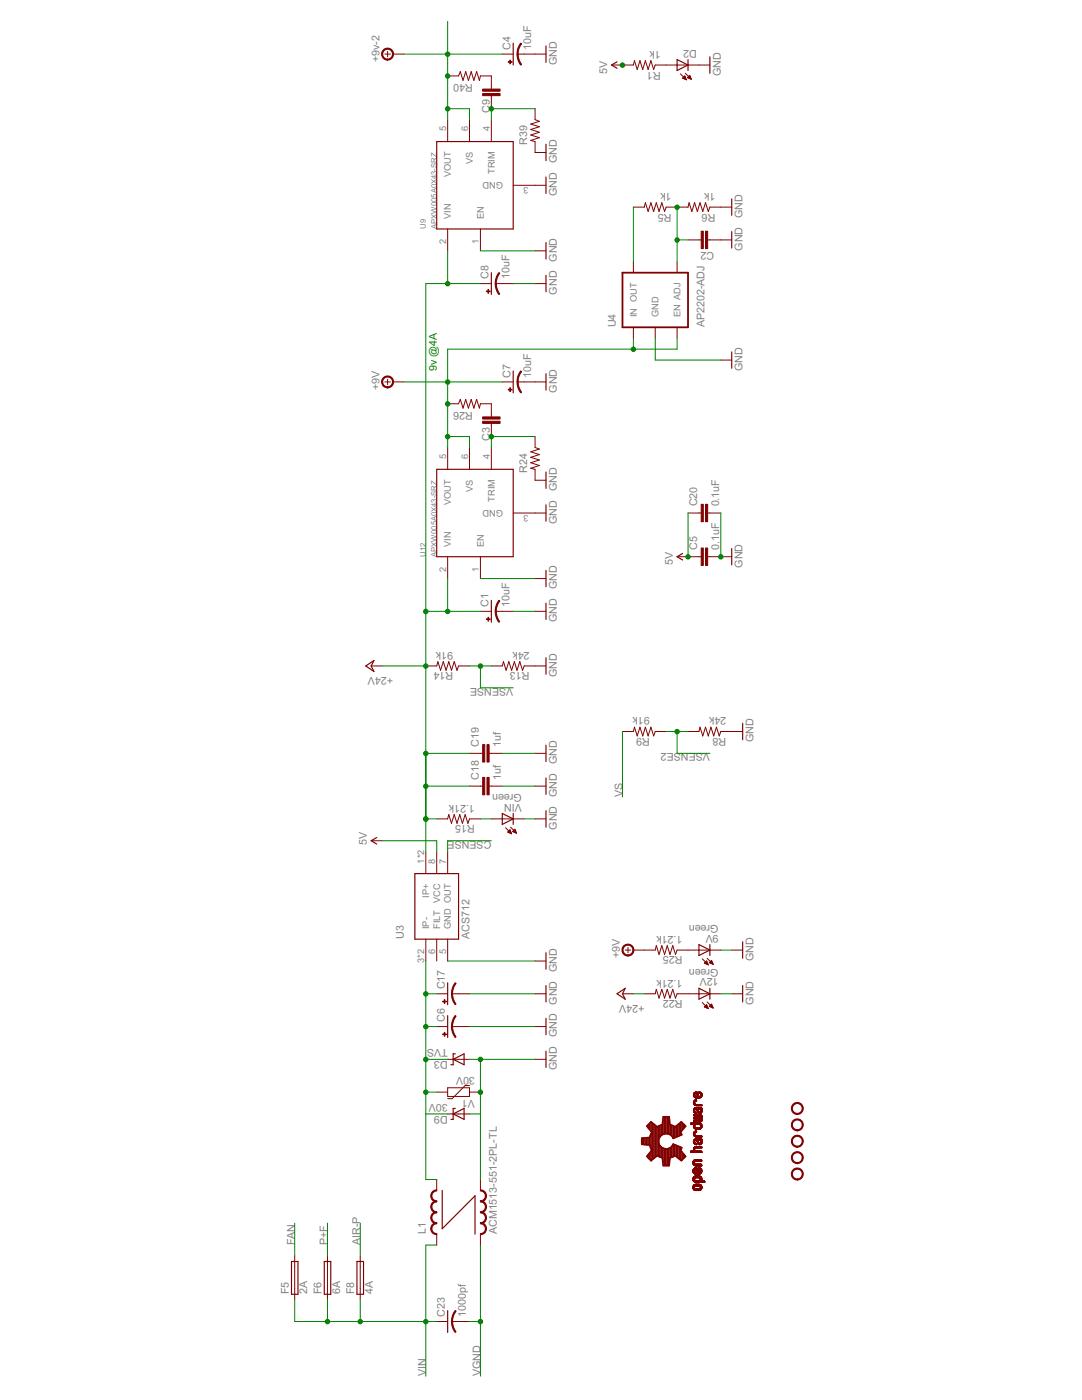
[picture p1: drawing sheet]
<svg xmlns="http://www.w3.org/2000/svg" width="216mm" height="279mm" viewBox="0 0 216 279" stroke-linecap="round" stroke-linejoin="round" font-family="sans-serif">
<g fill="none" stroke="#800000" stroke-width=".2">
<path d="M76.8 10.8h1.1M77.3 10.3v1M78.4 10.8h2.2M89.3 15.2h2.2l.3-.9 .6 1.7 .5-1.7 .6 1.7 .5-1.7 .6 1.7 .5-1.7 .6 1.7 .2-.8h2.1v2.6M98 19.1v2.6M100.2 10.8h2.2M103.3 10.8h5.6M122 13h4.4l.2-.9 .5 1.8 .6-1.8 .5 1.8 .6-1.8 .5 1.8 .6-1.8 .5 1.8 .3-.9h10.9M135.8 14.7l1.2 1.2M136.2 15.6l.8 .3M136.2 15.6l.4-.4 .4 .7M136.2 15.6h.1"/>
<path d="M136.3 15.5v.1M136.4 15.4v.3M136.5 15.3v.4M136.6 15.2v.6M136.7 15.3v.5M136.7 14.6l1.2 1.2M136.8 15.6v.3M136.9 15.8v.1M137.2 15.5l.7 .3M137.2 15.5l.4-.5 .3 .8M137.2 15.5h.1M137.3 15.4v.1"/>
<path d="M137.4 15.3v.3M137.5 15.2v.4M137.6 15.1v.6M137.7 15.2v.5M137.8 15.5v.2M137.9 15.7v.1M89.3 23.9v4.4M93.7 23.9v4.4M98 23.9v4.4M102.4 37h6.5M106.8 21.7v2.2l.8 .3-1.7 .6 1.7 .5-1.7 .5 1.7 .6-1.7 .5 1.7 .6-1.7 .5 .9 .3v2.1h2.1M89.3 45.7v4.4"/>
<path d="M95.9 45.7v4.4M95.9 56.6h2.1M98.9 56.6h3.5M106.8 56.6h2.1M106.8 50.1h2.1M126.4 52.2v2.2M126.4 41.3h2.2l.2-.9 .5 1.8 .6-1.8 .5 1.8 .6-1.8 .5 1.8 .6-1.8 .5 1.8 .3-.9h4.4l.2-.9 .5 1.8 .6-1.8 .5 1.8 .6-1.8 .5 1.8 .6-1.8 .5 1.8 .3-.9h4.4M135.1 52.2v2.2M137.3 47.9h2.6M141.2 47.9h4.8M76.8 76.2h1.1M77.3 75.7v1.1"/>
<path d="M78.4 76.2h2.2M100.2 76.2h2.2M103.3 76.2h5.6M126.4 65.3v2.2M130.7 65.3v2.2M135.1 65.3v2.2M143.8 71.9h2.2M89.3 89.3v4.4M89.3 80.6h2.2l.3-.9 .6 1.7 .5-1.7 .6 1.7 .5-1.7 .6 1.7 .5-1.7 .6 1.7 .2-.8h2.1v2.6M93.7 89.3v4.4M98 84.5v2.6M98 89.3v4.4"/>
<path d="M106.8 87.1v2.2l.8 .3-1.7 .6 1.7 .5-1.7 .6 1.7 .5-1.7 .6 1.7 .5-1.7 .6 .9 .2v2.1h2.1M89.3 111.1v4.4M95.9 111.1v4.4M102.4 102.4h6.5M106.8 115.5h2.1M135.1 111.1h4.8M137.3 102.4h2.6M141.2 111.1h4.8M141.2 102.4h2.6M74.1 132.9h2.1M85 132.9h2.1l.3-.9 .5 1.8 .6-1.8 .5 1.8 .6-1.8 .5 1.8 .5-1.8 .6 1.8 .3-.9h2.2M95.9 122h2.1"/>
<path d="M98 132.9h2.2l.3-.9 .5 1.8 .5-1.8 .6 1.8 .5-1.8 .6 1.8 .5-1.8 .6 1.8 .3-.9h4.3M98.9 122h3.5M106.8 122h2.1M93.7 156.9h2.6M93.7 150.3h2.6M97.6 156.9h2.6M97.6 150.3h2.6M106.8 156.9h2.1M106.8 150.3h2.1M124.2 146h2.2l.2-.9 .5 1.8 .6-1.8 .5 1.8 .6-1.8 .5 1.8 .6-1.8 .5 1.8 .3-.9h2.2M137.3 146h2.2l.2-.9 .5 1.8 .6-1.8 .5 1.8 .6-1.8 .5 1.8 .6-1.8 .5 1.8 .3-.9h4.4M74.1 167.8h2.1"/>
<path d="M85 170v4.3M87.1 163.4h2.2l.3-.8 .5 1.7 .5-1.7 .6 1.7 .5-1.7 .6 1.7 .5-1.7 .6 1.7 .3-.9h2.2M87.1 170v4.3M89.3 170v4.3M98 163.4h6.6M100.9 165.2l1.2 1.2M101.3 166v.1M101.5 165.9v.2M101.5 165.8v.4M101.6 165.7v.5M101.7 165.6l-.4 .5 .8 .3M101.7 165.6l.4 .8"/>
<path d="M101.7 165.6v.6M101.8 165.8v.5M101.9 165.1l1.2 1.2M101.9 166.1v.2M102 166.3v.1M102.3 165.9v.1M102.4 165.8v.2M102.5 165.7v.4M102.6 165.6v.5M102.7 165.5l-.4 .4 .8 .4M102.7 165.5l.4 .8M102.7 165.5v.6"/>
<path d="M102.8 165.7v.5M102.9 166v.2M103 166.2v.1M106.8 163.4h2.1M85 187.4v4.4M87.1 187.4v4.4M87.1 198.3h2.2M89.3 187.4v4.4M90.2 198.3h3.5M106.8 191.8h2.1M106.8 198.3h2.1M124.2 198.3h2.2"/>
<path d="M124.8 189.6h1M125.3 189.1v1M126.4 189.6h4.3l.3-.9 .5 1.8 .6-1.8 .5 1.8 .5-1.8 .6 1.8 .5-1.8 .6 1.8 .3-.9h8.7M128.6 198.3h2.1l.3-.9 .5 1.8 .6-1.8 .5 1.8 .5-1.8 .6 1.8 .5-1.8 .6 1.8 .3-.9h8.7M140.1 191.3l1.2 1.3M140.6 192.2l.7 .4M140.6 192.2h.1M140.7 192.1v.2M140.8 192v.3M140.9 191.9v.4M141 191.8v.6M141 191.8l-.4 .4"/>
<path d="M141 191.8l.3 .8M141.1 191.9v.5M141.1 191.2l1.2 1.2M141.1 200l1.2 1.2M141.2 192.2v.3M141.3 192.4v.1M141.6 192.1h.1M141.7 192v.2M141.8 191.9v.3M141.9 191.8v.5M142 191.7v.6M142 191.7l-.5 .4 .8 .3"/>
<path d="M142 191.7l.3 .7M142 191.9v.4M142.2 192.1v.3M142.3 192.3v.1M146 189.6h2.2M146 198.3h2.2M87.1 204.9h2.2M87.1 218h2.2M89.3 211.4h4.4M89.3 217.1h4.4v1.7h-4.4zM90.2 204.9h3.5M93.7 216.6h-.9l-2.6 2.7h-.9"/>
<path d="M93.7 218h2.2M106.8 211.4h2.1M106.8 204.9h2.1M138.4 218.3v.4M138.4 219.9v.4M138.5 218.2v.7M138.5 219.7v.7M138.5 218.1v.8M138.5 219.7v.8M138.5 219.6v.9M138.6 218v1M138.6 219.6v1"/>
<path d="M138.6 218.6v.4M138.6 218v.5M138.6 219.6v.4M138.7 218.7v.4M138.7 218v.4M138.7 219.6v.3M138.7 218.8v.3M138.7 218v.3M138.7 219.5v.4M138.8 218v.2M138.8 218.8v.3M138.8 219.5v.3"/>
<path d="M138.9 218l-.1 .2M138.9 219.5l-.1 .3M138.9 218v.2M138.9 218.8v.3M138.9 219.5v.3M138.9 217.9v.3M139 217.9v.5M139 218.8v.3M139 219.5v.3M139 217.9v.6M139 219.6v.1M139.1 218v.5"/>
<path d="M139.1 218.8v.3M139.1 218v.7M139.2 218.1v1M139.2 218.2v.9M139.3 218.3v.8M139.3 218.4v.7M139.4 218.5v.6M139.4 218.6v.5M139.4 217.9v.2M139.5 217.9v.3M139.5 218.8v.3M139.6 217.9v.3"/>
<path d="M139.6 218.8v.3M139.6 218v.2M139.7 218v.2M139.7 218.8v.3M139.7 218v.3M139.8 218v.3M139.8 218.7v.4M139.8 218v1M139.9 218.1v.9M139.9 218.1v.8M140 218.1v.8M140 218.2v.7"/>
<path d="M140.1 218.3v.5M140.1 218.4v.1M140.1 218.6h.1M140.1 200.1l1.2 1.2M140.6 200.9v.1M140.6 200.9l.7 .4M140.7 200.8v.2M140.8 200.7v.3M140.9 200.6v.5M141 200.5v.6M141 200.5l-.4 .4M141 200.5l.3 .8"/>
<path d="M141.1 200.7v.5M141.2 200.9v.3M141.3 201.1v.2M141.6 200.8v.1M141.7 200.7v.2M141.8 200.6v.3M141.9 200.5v.5M142 200.4v.6M142 200.4l-.5 .4 .8 .4M142 200.4l.3 .8M142 200.6v.5M142.2 200.8v.3"/>
<path d="M142.3 201v.1M87.1 235.4v2.2M89.3 222.3h4.4M95.9 235.4v2.2M137.8 224.2v.1M137.8 229.8v.1M137.8 229.7v.3M137.9 224.2v.2M137.9 229.7v.3M138 224.2v.2M138 229.7v.3M138.1 224.2v.2"/>
<path d="M138.1 229.7v.3M138.2 229.7v.3M138.2 224.2v.2M138.2 231.9v.2M138.2 233.6v.2M138.2 235.3v.1M138.2 236.9v.1M138.3 224.2v.2M138.3 229.7v.3M138.3 231.8v.5M138.3 233.4v.6M138.3 235v.6"/>
<path d="M138.3 236.7v.6M138.3 231.7v.7M138.3 233.3v.7M138.3 235v.7M138.3 236.6v.7M138.4 224.2v.2M138.4 229.7v.3M138.4 221.4v.4M138.4 222.5v.1M138.4 223.1v.1M138.4 223.7v.1M138.4 224.5v.5"/>
<path d="M138.4 226.1v.4M138.4 227.6v.5M138.4 229.2v.4M138.4 231.6v.9M138.4 233.3v.8M138.4 234.9v.9M138.4 236.6v.8M138.4 222.5l.1 .2M138.4 223.1l.1 .2M138.4 223.7l.1 .2M138.4 224.2l.1 .9M138.5 221.3v.7"/>
<path d="M138.5 226v.7M138.5 227.5v.7M138.5 229.1v.9M138.5 231.6v.9M138.5 233.2v1M138.5 234.8v1M138.5 236.5v1M138.5 222.5v.2M138.5 223.1v.2M138.5 223.7v.2M138.5 224.2v.9M138.5 231.5v1.1"/>
<path d="M138.5 225.9v.8M138.5 229v1M138.5 224.2v1M138.5 234.8v1.1M138.5 221.2v.9M138.5 227.4v.9M138.5 236.4v1.1M138.6 222.5v.2M138.6 223.1v.2M138.6 223.7v.2M138.6 221.2v.9M138.6 224.2v1"/>
<path d="M138.6 225.8v1M138.6 227.4v.9M138.6 228.9v1.1M138.6 231.5v1.1M138.6 233.1v1.2M138.6 234.8v1.1M138.6 236.4v1.2M138.6 220.1v.5M138.6 221.7v.4M138.6 224.8v.5M138.6 226.4v.4M138.6 227.9v.4"/>
<path d="M138.6 229.5v.5M138.6 232.2v.4M138.6 233.8v.5M138.6 235.5v.4M138.6 237.1v.5M138.6 221.1v.5M138.6 224.2v.5M138.6 225.8v.5M138.6 227.4v.4M138.6 228.9v.4M138.6 231.5v.4M138.6 233.1v.5"/>
<path d="M138.6 234.7v.5M138.6 236.4v.5M138.7 220.3v.3M138.7 221.8v.4M138.7 222.5v.2M138.7 223.1v.2M138.7 223.7v.2M138.7 224.9v.4M138.7 226.5v.3M138.7 228v.4M138.7 229.6v.4M138.7 232.2v.4"/>
<path d="M138.7 233.9v.4M138.7 235.5v.4M138.7 237.2v.4M138.7 221.1v.3M138.7 224.2v.4M138.7 225.8v.3M138.7 227.3v.4M138.7 228.9v.3M138.7 231.4v.4M138.7 233.1v.4M138.7 234.7v.4M138.7 236.4v.4"/>
<path d="M138.7 225v.3M138.7 226.5v.4M138.7 228.1v.3M138.7 232.3v.4M138.7 235.6v.3M138.7 236.4v.3M138.7 224.2v.3M138.7 225.7v.4M138.7 227.3v.3M138.8 220.4v.2M138.8 221.1v.3M138.8 221.9v.3"/>
<path d="M138.8 222.5v.2M138.8 223.1v.2M138.8 223.7v.2M138.8 224.2v.3M138.8 225v.3M138.8 226.6v.3M138.8 228.1v.3M138.8 228.9v.2M138.8 229.7v.3M138.8 232.3v.4M138.8 233.1v.3M138.8 234v.3"/>
<path d="M138.8 235.6v.3M138.8 236.3v.4M138.8 237.2v.4M138.8 225.7v.3M138.8 227.3v.3M138.8 231.4v.4M138.8 234.7v.4M138.8 222v.2M138.8 224.2v.2M138.8 227.3v.2M138.8 228.2v.2M138.8 233.1l.1 .3"/>
<path d="M138.8 234.7v.3M138.8 237.3v.3M138.8 221.1v.2M138.8 228.8v.3M138.9 220.4v.3M138.9 221.1v.2M138.9 222v.2M138.9 222.5v.2M138.9 223.1v.2M138.9 223.7v.2M138.9 224.2v.2M138.9 225.1v.2"/>
<path d="M138.9 226.6v.3M138.9 227.3v.2M138.9 228.2v.2M138.9 228.8v.3M138.9 229.7v.3M138.9 231.4v.4M138.9 232.3v.4M138.9 233.1v.5M138.9 234v.3M138.9 234.7v.3M138.9 235.6v.3M138.9 236.3v.4"/>
<path d="M138.9 237.3v.3M138.9 225.7v.3M138.9 228.2v.3M139 220.4v.3M139 221.1v.3M139 222v.2M139 222.5v.2M139 223.1v.2M139 223.7v.2M139 224.2v.2M139 225.1v.2M139 225.7v.3"/>
<path d="M139 226.6v.3M139 227.3v.3M139 228.2v.3M139 228.8v.3M139 229.7v.3M139 231.4v.4M139 232.3v.4M139 233.1v.7M139 234v.3M139 234.7v.3M139 235.6v.3M139 236.3v.4"/>
<path d="M139 237.3v.3M139 221.1v.4M139 222.1v.1M139 225.9h.1M139 227.3v.5M139 228.3v.2M139 233.1v.8M139.1 220.4v.3M139.1 221.1v.5M139.1 222.5v.2M139.1 223.1v.2M139.1 223.7v.2"/>
<path d="M139.1 224.2v.2M139.1 225.1v.2M139.1 226.6v.3M139.1 227.3v.5M139.1 228.8v.3M139.1 229.7v.3M139.1 231.4v.4M139.1 232.3v.4M139.1 233.1v1.2M139.1 234.7v.3M139.1 235.6v.3M139.1 236.3v.4"/>
<path d="M139.1 237.3v.3M139.1 221.1v.7M139.1 227.3v.7M139.1 233.2v1.1M139.2 220.4v.3M139.2 221.1v.8M139.2 222.5v.2M139.2 223.1v.2M139.2 223.7v.2M139.2 224.2v.2M139.2 225.1v.2M139.2 226.6v.3"/>
<path d="M139.2 227.3v.8M139.2 228.8v.3M139.2 229.7v.3M139.2 231.4v.4M139.2 232.3v.4M139.2 233.3v1M139.2 234.7v.3M139.2 235.6v.3M139.2 236.3v.4M139.2 237.3v.3M139.2 221.1v.9M139.2 227.3v.9"/>
<path d="M139.2 233.4v.9M139.3 220.4v.3M139.3 222.5v.2M139.3 223.1v.2M139.3 223.7v.2M139.3 224.2v.2M139.3 225.1v.2M139.3 226.6v.3M139.3 228.8v.3M139.3 229.7v.3M139.3 231.4v.4M139.3 232.3v.4"/>
<path d="M139.3 233.5v.8M139.3 234.7v.3M139.3 235.6v.3M139.3 236.3v.4M139.3 237.3v.3M139.3 221.1v1M139.3 227.3v1M139.3 233.1v.1M139.3 221.1v.2M139.3 221.5v.6M139.3 227.3v.2M139.3 227.7v.6"/>
<path d="M139.3 233.1v.2M139.3 233.7v.6M139.4 220.4v.3M139.4 221.1v.2M139.4 221.6v.5M139.4 222.5v.2M139.4 223.1v.2M139.4 223.7v.2M139.4 224.2v.2M139.4 225.1v.2M139.4 226.6v.3M139.4 227.3v.2"/>
<path d="M139.4 227.8v.6M139.4 228.8v.3M139.4 229.7v.3M139.4 231.4v.4M139.4 232.3v.4M139.4 233.1v.2M139.4 233.7v.6M139.4 234.7v.3M139.4 235.6v.3M139.4 236.3v.4M139.4 237.3v.3M139.4 221.7v.5"/>
<path d="M139.4 227.9v.5M139.4 233.1v.3M139.4 233.8v.5M139.5 220.4v.3M139.5 221.1v.2M139.5 221.9v.3M139.5 222.5v.2M139.5 223.1v.2M139.5 223.7v.2M139.5 224.2v.2M139.5 225.1v.2M139.5 226.6v.3"/>
<path d="M139.5 227.3v.2M139.5 228.1v.3M139.5 228.8v.3M139.5 229.7v.3M139.5 231.4v.4M139.5 232.3v.4M139.5 233.1v.3M139.5 234v.3M139.5 234.7v.3M139.5 235.6v.3M139.5 236.3v.4M139.5 237.3v.3"/>
<path d="M139.5 234.7v.4M139.5 237.2v.4M139.6 220.4v.3M139.6 221.1v.2M139.6 222v.2M139.6 222.5v.2M139.6 223.1v.2M139.6 223.7v.2M139.6 224.2v.2M139.6 226.6v.3M139.6 227.3v.2M139.6 228.2v.3"/>
<path d="M139.6 228.8v.3M139.6 229.7v.3M139.6 231.4v.4M139.6 232.3v.4M139.6 233.1v.3M139.6 234.7v.4M139.6 236.3v.4M139.6 225.1v.2M139.6 233.9v.4M139.6 235.6v.3M139.6 237.2v.4M139.6 233.1v.4"/>
<path d="M139.6 236.4v.4M139.6 235.5v.4M139.7 220.4v.3M139.7 221.1v.2M139.7 222v.2M139.7 222.5v.2M139.7 223.1v.2M139.7 224.2v.3M139.7 226.6v.3M139.7 227.3v.2M139.7 228.8v.3M139.7 229.7v.3"/>
<path d="M139.7 231.4v.4M139.7 232.3v.4M139.7 233.1v.5M139.7 234.7v.5M139.7 236.4v.5M139.7 223.6v.3M139.7 225v.3M139.7 228.2v.3M139.7 233.8v.5M139.7 235.5v.4M139.7 237.1v.5M139.7 223.1v.3"/>
<path d="M139.7 233.1v1.2M139.7 234.8v1.1M139.7 236.4v1.2M139.7 221.9v.3M139.7 228.1v.3M139.8 220.4v.3M139.8 221.1v.2M139.8 222.5v.3M139.8 223v.4M139.8 223.6v.3M139.8 224.2v.4M139.8 226.6v.3"/>
<path d="M139.8 227.3v.2M139.8 228.8v.3M139.8 229.7v.3M139.8 231.4v.4M139.8 232.3v.4M139.8 233.2v1M139.8 234.8v1.1M139.8 236.4v1.1M139.8 221.9v.3M139.8 224.9v.4M139.8 228.1v.3M139.8 222.5v1.4"/>
<path d="M139.8 224.2v1.1M139.8 236.5v1M139.8 221.5v.7M139.8 227.7v.7M139.9 220.4v.3M139.9 221.1v.2M139.9 222.5v1.4M139.9 224.3v.9M139.9 226.6v.3M139.9 227.3v.2M139.9 228.8v.3M139.9 229.7v.3"/>
<path d="M139.9 231.4v.4M139.9 232.3v.4M139.9 233.2v.9M139.9 234.8v1.1M139.9 236.5v.9M139.9 221.5v.7M139.9 227.7v.7M139.9 222.5v1.3M139.9 233.3v.8M139.9 234.9v1M139.9 221.4v.7M139.9 227.7v.6"/>
<path d="M140 220.4v.3M140 221.1v.2M140 222.5v1.3M140 224.3v.8M140 226.6v.3M140 227.3v.2M140 228.9v.2M140 229.8v.2M140 231.4v.4M140 232.4v.3M140 233.3v.8M140 234.9v1"/>
<path d="M140 236.6v.8M140 221.4v.7M140 227.7v.6M140 220.5v.2M140 222.6v1.2M140 224.4v.7M140 226.7v.2M140 227.7v.5M140 231.5v.3M140 232.5v.2M140 233.4v.6M140 235v.9"/>
<path d="M140 236.7v.6M140 221.4v.6M140.1 220.6v.1M140.1 221.2v.1M140.1 221.5v.4M140.1 222.7v.4M140.1 223.3v.4M140.1 224.5v.5M140.1 226.8v.1M140.1 227.4v.1M140.1 227.7v.5M140.1 229v.1"/>
<path d="M140.1 229.9v.1M140.1 232.6h.1M140.1 233.6v.2M140.1 235.2v.3M140.1 235.6v.3M140.1 236.8v.3M140.1 224.8h.1M140.1 223.5h.1M140.1 221.6v.1M140.1 222.8h.1M140.1 223.5v.1M140.1 224.7h.1"/>
<path d="M140.1 227.8v.1M140.1 228h.1M140.2 235.6v.3M140.3 235.6v.3M140.4 235.6v.3M140.5 235.6v.3M140.6 235.6v.3M140.6 235.7v.2M140.7 235.8v.1M58.8 250.7v8.7M65.3 250.7v8.7M71.9 250.7v8.7"/>
<path d="M87.1 246.3v2.2M95.9 246.3v2.2M87.1 263.7h2.2M90.2 263.7h3.5"/>
</g>
<g fill="none" stroke="#800000" stroke-width=".23">
<path d="M102.4 8.6v4.4M108.9 9.2v3.2M123.1 12.3l-1.1 .7 1.1 .6M135.1 11.9l2.2 1.1-2.2 1.1zM137.3 11.9v2.2M141.6 11.3v3.3M87.1 28.3h15.3v17.4h-15.3zM108.9 28.8v3.3M108.9 35.3v3.3M146 39.7v3.3M98 54.4v4.4M108.9 48.4v3.3"/>
<path d="M108.9 54.9v3.3M146 46.2v3.3M102.4 74v4.4M108.9 74.6v3.3M146 70.2v3.3M87.1 93.7h15.3v17.4h-15.3zM108.9 94.2v3.3M98 119.8v4.4M108.9 100.8v3.2M108.9 113.8v3.3M136.2 110.4l-1.1 .7 1.1 .7M146 109.5v3.2"/>
<path d="M73 132.9l1.6-1.1-.5 1.1 .5 1.1zM108.9 120.4v3.2M108.9 131.3v3.3M108.9 148.7v3.3M108.9 155.3v3.2M148.2 144.4v3.2M75.2 167.2l-1.1 .6 1.1 .6M82.8 174.3h8.7v13.1h-8.7zM100.2 162.3l2.2 1.1-2.2 1.1zM102.4 162.3v2.2M108.9 161.8v3.3M89.3 196.2v4.3"/>
<path d="M108.9 190.1v3.3M108.9 196.7v3.3M123.1 198.3l1.7-1.1-.6 1.1 .6 1.1zM139.5 188.5l2.1 1.1-2.1 1.1zM139.5 197.2l2.1 1.1-2.1 1.1zM141.6 188.5v2.2M141.6 197.2v2.2M148.2 188v3.2M148.2 196.7v3.3M89.3 202.7v4.4M90.4 211.4l2.2-1.1v2.2zM90.8 210.3h-.4v2.2h-.4"/>
<path d="M108.9 203.2v3.3M108.9 209.8v3.2M88.2 237.6v7.6l6.6-6.5v7.6M90.4 222.3l2.2-1.1v2.2zM90.8 221.2h-.4v2.2h-.4M58.2 251.8h1.3v6.5h-1.3zM64.7 251.8h1.3v6.5h-1.3zM71.2 251.8h1.3v6.5h-1.3zM89.3 261.6v4.3"/>
</g>
<g fill="#800000" stroke="#800000" stroke-width=".2">
<path d="M76.6 75.3a1.2 1.2 0 0 1 1.9 .5 1.2 1.2 0 0 1-1.2 1.6v-.2a.98 .98 0 0 1-.9-1.4 .98 .98 0 0 1 1.6-.2 .98 .98 0 0 1-.4 1.6h-.3v.2a1.21 1.21 0 0 1-1.1-.8 1.21 1.21 0 0 1 .4-1.3z" fill-rule="evenodd"/>
<path d="M90.8 261.5l.2 .2-.4 .7-.3 1.3h-.2l.2-1.1z" fill-rule="evenodd"/>
<path d="M90.1 263.7h.2l.1 .9 .6 1.2-.2 .1-.5-1z" fill-rule="evenodd"/>
<path d="M124.3 188.9a1.2 1.2 0 0 1 2.1 .1 1.2 1.2 0 0 1-1.1 1.8v-.2a.98 .98 0 0 1-.9-1.4 .98 .98 0 0 1 1.6-.2 .98 .98 0 0 1-.4 1.5l-.3 .1v.2a1.19 1.19 0 0 1-1.1-.6 1.19 1.19 0 0 1 .1-1.3z" fill-rule="evenodd"/>
<path d="M158.3 233.4a1.2 1.2 0 0 1 1.9 .5 1.2 1.2 0 0 1-1.1 1.6v-.2a.98 .98 0 0 1-.9-1.4 .98 .98 0 0 1 1.6-.2 .98 .98 0 0 1-.4 1.5l-.3 .1v.2a1.21 1.21 0 0 1-1.1-.8 1.21 1.21 0 0 1 .3-1.3z" fill-rule="evenodd"/>
<path d="M158.3 230.1a1.2 1.2 0 0 1 1.9 .5 1.2 1.2 0 0 1-1.1 1.6v-.2a.98 .98 0 0 1-.8-1.4 .98 .98 0 0 1 1.6-.2 .98 .98 0 0 1-.5 1.6h-.3v.2a1.21 1.21 0 0 1-1.1-.8 1.21 1.21 0 0 1 .3-1.3z" fill-rule="evenodd"/>
<path d="M158.3 226.8a1.2 1.2 0 0 1 1.9 .6 1.2 1.2 0 0 1-1.1 1.6v-.3a.99 .99 0 0 1-.9-1.3 .99 .99 0 0 1 1.6-.3 .99 .99 0 0 1-.4 1.6h-.3v.3a1.21 1.21 0 0 1-1.1-.8 1.21 1.21 0 0 1 .3-1.4z" fill-rule="evenodd"/>
<path d="M158.3 223.6a1.2 1.2 0 0 1 1.9 .5 1.2 1.2 0 0 1-1.1 1.6v-.2a.98 .98 0 0 1-.8-1.5 .98 .98 0 0 1 1.6-.1 .98 .98 0 0 1-.5 1.5l-.3 .1v.2a1.21 1.21 0 0 1-1.1-.8 1.21 1.21 0 0 1 .3-1.3z" fill-rule="evenodd"/>
<path d="M158.3 220.3a1.2 1.2 0 0 1 1.9 .5 1.2 1.2 0 0 1-1.1 1.6v-.2a.99 .99 0 0 1-.9-1.4 .99 .99 0 0 1 1.6-.2 .99 .99 0 0 1-.4 1.6h-.3v.2a1.21 1.21 0 0 1-1.1-.8 1.21 1.21 0 0 1 .3-1.3z" fill-rule="evenodd"/>
<path d="M90.8 202.7l.2 .1-.4 .8-.3 1.3h-.2l.2-1.2z" fill-rule="evenodd"/>
<path d="M90.1 204.9h.2l.1 .8 .6 1.2-.2 .2-.5-1.1z" fill-rule="evenodd"/>
<path d="M103.9 74l.2 .1-.6 1.2-.1 .9h-.2l.1-1.1z" fill-rule="evenodd"/>
<path d="M103.2 76.2h.2l.1 .9 .6 1.2-.2 .1-.5-1z" fill-rule="evenodd"/>
<path d="M90.8 196.1l.2 .2-.4 .7-.3 1.3h-.2l.2-1.1z" fill-rule="evenodd"/>
<path d="M90.1 198.3h.2l.1 .9 .6 1.2-.2 .1-.5-1z" fill-rule="evenodd"/>
<path d="M99.5 119.8l.2 .1-.4 .8-.3 1.3h-.2l.2-1.2z" fill-rule="evenodd"/>
<path d="M98.8 122h.2l.1 .9 .6 1.2-.2 .1-.5-1z" fill-rule="evenodd"/>
<path d="M86 245.2h.2l.1 .5 .4 .4 .4 .1v.2a1.16 1.16 0 0 1-1.1-1.2z" fill-rule="evenodd"/>
<path d="M86.3 244.3l.8-.3v.2l-.4 .1-.4 .4-.1 .5h-.2z" fill-rule="evenodd"/>
<path d="M86 243h.2l.1 .5 .4 .4 .4 .1v.2a1.16 1.16 0 0 1-1.1-1.2z" fill-rule="evenodd"/>
<path d="M86.3 242.2l.8-.4v.2l-.4 .2-.4 .3-.1 .5h-.2z" fill-rule="evenodd"/>
<path d="M86 240.8h.2l.1 .5 .4 .4 .4 .1v.2a1.16 1.16 0 0 1-1.1-1.2z" fill-rule="evenodd"/>
<path d="M86.3 240l.8-.4v.3l-.4 .1-.4 .3-.1 .5h-.2z" fill-rule="evenodd"/>
<path d="M86 238.7h.2l.1 .5 .4 .3 .4 .1v.3a1.16 1.16 0 0 1-1.1-1.2z" fill-rule="evenodd"/>
<path d="M86.3 237.8l.8-.3v.2l-.4 .1-.4 .4-.1 .5h-.2z" fill-rule="evenodd"/>
<path d="M95.9 237.5a1.16 1.16 0 0 1 1.2 1.2h-.2l-.3-.7-.7-.3z" fill-rule="evenodd"/>
<path d="M95.9 239.6l.7-.2 .3-.7h.2a1.16 1.16 0 0 1-1.2 1.2z" fill-rule="evenodd"/>
<path d="M95.9 239.6a1.16 1.16 0 0 1 1.2 1.2h-.2l-.3-.6-.7-.3z" fill-rule="evenodd"/>
<path d="M95.9 241.8l.7-.3 .3-.7h.2a1.16 1.16 0 0 1-1.2 1.2z" fill-rule="evenodd"/>
<path d="M95.9 241.8a1.16 1.16 0 0 1 1.2 1.2h-.2l-.3-.7-.7-.3z" fill-rule="evenodd"/>
<path d="M95.9 244l.7-.3 .3-.7h.2a1.16 1.16 0 0 1-1.2 1.2z" fill-rule="evenodd"/>
<path d="M95.9 244a1.16 1.16 0 0 1 1.2 1.2h-.2l-.3-.7-.7-.3z" fill-rule="evenodd"/>
<path d="M95.9 246.2l.7-.3 .3-.7h.2a1.16 1.16 0 0 1-1.2 1.2z" fill-rule="evenodd"/>
<path d="M103.9 8.6l.2 .1-.5 .8-.2 1.3h-.2l.1-1.2z" fill-rule="evenodd"/>
<path d="M103.2 10.8h.2l.1 .9 .6 1.1-.2 .2-.5-1z" fill-rule="evenodd"/>
<path d="M99.5 54.4l.2 .1-.4 .8-.3 1.3h-.2l.2-1.2z" fill-rule="evenodd"/>
<path d="M98.8 56.6h.2l.1 .9 .6 1.2-.2 .1-.5-1.1z" fill-rule="evenodd"/>
<path d="M76.6 9.9a1.2 1.2 0 0 1 1.9 .5 1.2 1.2 0 0 1-1.2 1.6v-.2a.99 .99 0 0 1-.9-1.4 .99 .99 0 0 1 1.6-.3 .99 .99 0 0 1-.4 1.6l-.3 .1v.2a1.21 1.21 0 0 1-1.1-.8 1.21 1.21 0 0 1 .4-1.3z" fill-rule="evenodd"/>
</g>
<g fill="none" stroke="#800000" stroke-width=".34">
<path d="M128.1 227.2v1.2M128.4 227.1v1.3M128.7 227.1v1.3M129 227.1v1.4M129.3 224.5v.5M129.3 227v1.5M129.3 230.5v.5M129.6 224.2v1.2M129.6 227v1.5M129.6 230.1v1.2M129.9 223.9l1.2 1 1.1-.4 .1-1.6h1.2l.2 1.6 .3 .1M129.9 223.9l-.8 .8 1 1.3-.2 .3"/>
<path d="M129.9 226.3l-.3 .7-1.5 .2v1.2l1.5 .1 .5 1.1-1 1.2 .8 .8M129.9 223.9v1.9M129.9 226.3v3M129.9 229.7v1.9M130.2 224.1v7.3M130.5 224.4v6.8M130.8 224.6v6.3M131.1 224.9v5.8M131.4 224.8v6M131.4 227.9l.2 .7 .4 .4M131.7 224.6v2.3M131.7 228.6v2.3"/>
<path d="M132 229l.7 .3 .7-.1M132 224.5v2.1M132 229v2M132.3 223.5v2.9M132.3 229.1v2.9M132.6 222.9v3.4M132.6 229.2v3.4M132.9 222.9v3.3M132.9 229.3v3.3M133.2 222.9v3.4M133.2 229.3v3.3M133.4 229.2l.7-.4 .2-.5 1.7 .7-.2 .6"/>
<path d="M133.5 226.3a1.53 1.53 0 0 0-2.1 1.3M133.5 226.3l.4 .3 .4 .6M133.5 222.9v3.4M133.5 229.2v3.4M133.8 224.5v2M133.8 229.1v1.9M134 224.6v2.1M134 228.8v2.1M134 224.6l.7 .3 1.3-1 .8 .8-1 1.3M134 230.9l-.3 .2-.2 1.5h-1.2l-.1-1.5-1.1-.5-1.2 1M134.3 224.7v2.5M134.3 228.4v2.4"/>
<path d="M134.6 224.9v2.2M134.6 228.5v2.2M134.9 224.7v2.2M134.9 228.6v2.2M135.2 224.5v2.3M135.2 228.7v2.3M135.5 224.3v2.4M135.5 228.8v2.5M135.8 226l.2 .5-1.7 .7M135.8 229.6l1 1.2-.8 .8-1.3-1-.7 .3M135.8 224v2M135.8 226v.6"/>
<path d="M135.8 229v.5M135.8 229.6v1.9M136.1 224v1.6M136.1 229.9v1.6M136.4 224.3v.9M136.4 230.3v.9M136.7 224.6v.3M136.7 230.7v.2"/>
</g>
<g fill="#800000" stroke="#800000" stroke-width=".2">
<path d="M88.6 206h.2v.8h-.2z"/>
<path d="M88.3 206.4h.8v.1h-.8z"/>
<path d="M101.7 77.4h.2v.7h-.2z"/>
<path d="M101.4 77.7h.8v.1h-.8z"/>
<path d="M88.6 199.5h.2v.8h-.2z"/>
<path d="M88.3 199.8h.8v.1h-.8z"/>
<path d="M97.2 155.2h.4v3.4h-.4z"/>
<path d="M96.3 155.2h.4v3.4h-.4z"/>
<path d="M97.2 148.6h.4v3.5h-.4z"/>
<path d="M96.3 148.6h.4v3.5h-.4z"/>
<path d="M140.8 109.4h.4v3.4h-.4z"/>
<path d="M139.9 109.4h.4v3.4h-.4z"/>
<path d="M140.8 100.6h.4v3.5h-.4z"/>
<path d="M139.9 100.6h.4v3.5h-.4z"/>
<path d="M97.4 123.2h.1v.8h-.1z"/>
<path d="M97 123.5h.8v.1h-.8z"/>
<path d="M96.3 84.1h3.5v.4h-3.5z"/>
<path d="M96.3 83.2h3.5v.4h-3.5z"/>
<path d="M140.8 46.1h.4v3.5h-.4z"/>
<path d="M139.9 46.1h.4v3.5h-.4z"/>
<path d="M101.7 12h.2v.7h-.2z"/>
<path d="M101.4 12.3h.8v.1h-.8z"/>
<path d="M97.4 57.8h.1v.7h-.1z"/>
<path d="M97 58.1h.8v.1h-.8z"/>
<path d="M96.3 18.7h3.5v.4h-3.5z"/>
<path d="M96.3 17.8h3.5v.4h-3.5z"/>
</g>
<path d="M124.2 54.4h13.1v10.9h-13.1z" fill="none" stroke="#800000" stroke-width=".36"/>
<g fill="none" stroke="#008000" stroke-width=".2">
<path d="M80.6 10.8h19.6M89.3 4.3v19.6M89.3 21.7h4.4v2.2M106.8 21.7h-8.8v2.2M89.3 50.1v6.5M95.9 56.6h-10.9v113.4M95.9 50.1h10.9M102.4 56.6h4.4M126.4 41.3v10.9M135.1 41.3v10.9M135.1 47.9h2.2M80.6 76.2h19.6"/>
<path d="M126.4 67.5v2.2M130.7 67.5v4.4h13.1M135.1 67.5v2.2h-45.8v19.6M89.3 87.1h4.4v2.2M106.8 87.1h-8.8v2.2M89.3 115.5v6.5M95.9 115.5h10.9M137.3 102.4v8.7M143.8 102.4v8.7M76.2 132.9h8.8M85 122h10.9M93.7 132.9h4.3"/>
<path d="M95.9 132.9v4.4h6.5M102.4 122h4.4M85 156.9h8.7M85 150.3h8.7M100.2 156.9h6.6M100.2 150.3h6.6M124.2 146v13.1M132.9 146h4.4M135.1 146v4.3h6.5M76.2 167.8h10.9v2.2M85 163.4h2.1M95.9 163.4h2.1"/>
<path d="M98 167.8h-8.7v2.2M104.6 163.4h2.2M85 198.3h2.1M85 191.8v43.6h2.1M89.3 191.8h17.5M93.7 198.3h13.1M126.4 198.3h2.2M143.8 189.6h2.2M143.8 198.3h2.2M85 204.9h2.1M85 211.4h4.3M85 218h2.1"/>
<path d="M93.7 204.9h13.1M93.7 211.4h13.1M95.9 211.4v24M85 222.3h4.3M93.7 222.3h2.2M58.8 259.4v4.3h28.3M58.8 244.1v6.6M65.3 244.1v6.6M65.3 259.4v4.3M71.9 244.1v6.6M71.9 259.4v4.3M87.1 248.5h-2.1v26.1"/>
<path d="M95.9 248.5v26.1M93.7 263.7h2.2"/>
</g>
<g fill="#008000" stroke="#008000" stroke-width=".2">
<circle cx="95.9" cy="132.9" r=".44"/>
<circle cx="95.9" cy="211.4" r=".44"/>
<circle cx="95.9" cy="218" r=".44"/>
<circle cx="143.8" cy="111.1" r=".44"/>
<circle cx="89.3" cy="76.2" r=".44"/>
<circle cx="89.3" cy="87.1" r=".44"/>
<circle cx="89.3" cy="80.6" r=".44"/>
<circle cx="126.4" cy="69.7" r=".44"/>
<circle cx="137.3" cy="111.1" r=".44"/>
<circle cx="124.2" cy="13" r=".44"/>
<circle cx="85" cy="263.8" r=".44"/>
<circle cx="71.9" cy="263.8" r=".44"/>
<circle cx="65.3" cy="263.8" r=".44"/>
<circle cx="135.1" cy="146" r=".44"/>
<circle cx="85" cy="218" r=".44"/>
<circle cx="85" cy="211.4" r=".44"/>
<circle cx="85" cy="204.9" r=".44"/>
<circle cx="85" cy="198.4" r=".44"/>
<circle cx="98" cy="87.1" r=".44"/>
<circle cx="135.1" cy="41.4" r=".44"/>
<circle cx="135.1" cy="47.9" r=".44"/>
<circle cx="85" cy="163.4" r=".44"/>
<circle cx="85" cy="156.9" r=".44"/>
<circle cx="85" cy="150.4" r=".44"/>
<circle cx="85" cy="132.9" r=".44"/>
<circle cx="85" cy="122" r=".44"/>
<circle cx="89.3" cy="122" r=".44"/>
<circle cx="89.3" cy="56.6" r=".44"/>
<circle cx="95.9" cy="263.8" r=".44"/>
<circle cx="98" cy="21.7" r=".44"/>
<circle cx="89.3" cy="10.8" r=".44"/>
<circle cx="89.3" cy="21.7" r=".44"/>
<circle cx="89.3" cy="15.2" r=".44"/>
</g>
<g font-size="2.4" fill="#808080">
<text x="101.9" y="9.9" transform="rotate(-90 101.9 9.9)">C4</text>
<text x="106" y="9.9" transform="rotate(-90 106 9.9)">10uF</text>
<text x="131.8" y="10.1" transform="rotate(-180 131.8 10.1)">1k</text>
<text x="139" y="9.9" transform="rotate(-180 139 9.9)">D2</text>
<text x="75.7" y="12.4" transform="rotate(-90 75.7 12.4)">+9v-2</text>
<text x="94.3" y="16.7" transform="rotate(-180 94.3 16.7)">R40</text>
<text x="111.1" y="13" transform="rotate(-90 111.1 13)">GND</text>
<text x="121.2" y="14.7" transform="rotate(-90 121.2 14.7)">5V</text>
<text x="131.8" y="14.3" transform="rotate(-180 131.8 14.3)">R1</text>
<text x="143.8" y="15.2" transform="rotate(-90 143.8 15.2)">GND</text>
<text x="97.7" y="22.6" transform="rotate(-90 97.7 22.6)">C9</text>
<text x="105.2" y="28.9" transform="rotate(-90 105.2 28.9)">R39</text>
<text x="111.1" y="32.6" transform="rotate(-90 111.1 32.6)">GND</text>
<text x="111.1" y="39.1" transform="rotate(-90 111.1 39.1)">GND</text>
<text x="134" y="38.5" transform="rotate(-180 134 38.5)">1k</text>
<text x="142.7" y="38.5" transform="rotate(-180 142.7 38.5)">1k</text>
<text x="134" y="42.6" transform="rotate(-180 134 42.6)">R5</text>
<text x="142.7" y="42.6" transform="rotate(-180 142.7 42.6)">R6</text>
<text x="148.2" y="43.5" transform="rotate(-90 148.2 43.5)">GND</text>
<text x="111.1" y="52.2" transform="rotate(-90 111.1 52.2)">GND</text>
<text x="142.5" y="50.4" transform="rotate(-180 142.5 50.4)">C2</text>
<text x="148.2" y="50.1" transform="rotate(-90 148.2 50.1)">GND</text>
<text x="97.5" y="55.7" transform="rotate(-90 97.5 55.7)">C8</text>
<text x="101.6" y="55.7" transform="rotate(-90 101.6 55.7)">10uF</text>
<text x="111.1" y="58.8" transform="rotate(-90 111.1 58.8)">GND</text>
<text x="122.9" y="65.3" transform="rotate(-90 122.9 65.3)">U4</text>
<text x="140.6" y="65.3" transform="rotate(-90 140.6 65.3)">AP2202-ADJ</text>
<text x="75.7" y="77.9" transform="rotate(-90 75.7 77.9)">+9V</text>
<text x="101.9" y="75.3" transform="rotate(-90 101.9 75.3)">C7</text>
<text x="106" y="75.3" transform="rotate(-90 106 75.3)">10uF</text>
<text x="148.2" y="74" transform="rotate(-90 148.2 74)">GND</text>
<text x="94.3" y="82.1" transform="rotate(-180 94.3 82.1)">R26</text>
<text x="111.1" y="78.4" transform="rotate(-90 111.1 78.4)">GND</text>
<text x="97.7" y="88" transform="rotate(-90 97.7 88)">C3</text>
<text x="105.2" y="94.3" transform="rotate(-90 105.2 94.3)">R24</text>
<text x="111.1" y="98" transform="rotate(-90 111.1 98)">GND</text>
<text x="139.1" y="101.1" transform="rotate(-90 139.1 101.1)">C20</text>
<text x="143.5" y="101.1" transform="rotate(-90 143.5 101.1)">0.1uF</text>
<text x="111.1" y="104.6" transform="rotate(-90 111.1 104.6)">GND</text>
<text x="134.2" y="112.8" transform="rotate(-90 134.2 112.8)">5V</text>
<text x="139.1" y="109.8" transform="rotate(-90 139.1 109.8)">C5</text>
<text x="143.5" y="109.8" transform="rotate(-90 143.5 109.8)">0.1uF</text>
<text x="148.2" y="113.3" transform="rotate(-90 148.2 113.3)">GND</text>
<text x="111.1" y="117.6" transform="rotate(-90 111.1 117.6)">GND</text>
<text x="97.5" y="121.1" transform="rotate(-90 97.5 121.1)">C1</text>
<text x="101.6" y="121.1" transform="rotate(-90 101.6 121.1)">10uF</text>
<text x="111.1" y="124.2" transform="rotate(-90 111.1 124.2)">GND</text>
<text x="90.4" y="130.1" transform="rotate(-180 90.4 130.1)">91k</text>
<text x="105.7" y="130.1" transform="rotate(-180 105.7 130.1)">24k</text>
<text x="78.4" y="135.1" transform="rotate(-180 78.4 135.1)">+24V</text>
<text x="90.4" y="134.2" transform="rotate(-180 90.4 134.2)">R14</text>
<text x="102.4" y="137.3" transform="rotate(-180 102.4 137.3)">VSENSE</text>
<text x="105.7" y="134.2" transform="rotate(-180 105.7 134.2)">R13</text>
<text x="111.1" y="135.1" transform="rotate(-90 111.1 135.1)">GND</text>
<text x="129.7" y="143.2" transform="rotate(-180 129.7 143.2)">91k</text>
<text x="144.9" y="143.2" transform="rotate(-180 144.9 143.2)">24k</text>
<text x="95.5" y="149" transform="rotate(-90 95.5 149)">C19</text>
<text x="99.9" y="149" transform="rotate(-90 99.9 149)">1uf</text>
<text x="129.7" y="147.3" transform="rotate(-180 129.7 147.3)">R9</text>
<text x="144.9" y="147.3" transform="rotate(-180 144.9 147.3)">R8</text>
<text x="150.4" y="148.2" transform="rotate(-90 150.4 148.2)">GND</text>
<text x="95.5" y="155.6" transform="rotate(-90 95.5 155.6)">C18</text>
<text x="99.9" y="155.6" transform="rotate(-90 99.9 155.6)">1uf</text>
<text x="111.1" y="152.5" transform="rotate(-90 111.1 152.5)">GND</text>
<text x="141.6" y="150.4" transform="rotate(-180 141.6 150.4)">VSENSE2</text>
<text x="94.8" y="160.6" transform="rotate(-180 94.8 160.6)">1.21k</text>
<text x="104.2" y="158.5" transform="rotate(-180 104.2 158.5)">Green</text>
<text x="104.2" y="160.4" transform="rotate(-180 104.2 160.4)">VIN</text>
<text x="111.1" y="159.1" transform="rotate(-90 111.1 159.1)">GND</text>
<text x="124.2" y="159.1" transform="rotate(-90 124.2 159.1)">VS</text>
<text x="94.8" y="164.7" transform="rotate(-180 94.8 164.7)">R15</text>
<text x="98" y="167.8" transform="rotate(-180 98 167.8)">CSENSE</text>
<text x="111.1" y="165.6" transform="rotate(-90 111.1 165.6)">GND</text>
<text x="73.2" y="168.7" transform="rotate(-90 73.2 168.7)">5V</text>
<text x="143.4" y="184.7" transform="rotate(-180 143.4 184.7)">Green</text>
<text x="80.6" y="187.4" transform="rotate(-90 80.6 187.4)">U3</text>
<text x="93.7" y="187.4" transform="rotate(-90 93.7 187.4)">ACS712</text>
<text x="123.7" y="191.2" transform="rotate(-90 123.7 191.2)">+9V</text>
<text x="136.2" y="186.8" transform="rotate(-180 136.2 186.8)">1.21k</text>
<text x="136.2" y="190.9" transform="rotate(-180 136.2 190.9)">R25</text>
<text x="143.4" y="186.6" transform="rotate(-180 143.4 186.6)">9V</text>
<text x="150.4" y="191.8" transform="rotate(-90 150.4 191.8)">GND</text>
<text x="88.8" y="197.5" transform="rotate(-90 88.8 197.5)">C17</text>
<text x="111.1" y="194" transform="rotate(-90 111.1 194)">GND</text>
<text x="136.2" y="195.5" transform="rotate(-180 136.2 195.5)">1.21k</text>
<text x="143.4" y="193.4" transform="rotate(-180 143.4 193.4)">Green</text>
<text x="143.4" y="195.3" transform="rotate(-180 143.4 195.3)">12V</text>
<text x="88.8" y="204" transform="rotate(-90 88.8 204)">C6</text>
<text x="111.1" y="200.5" transform="rotate(-90 111.1 200.5)">GND</text>
<text x="128.6" y="200.5" transform="rotate(-180 128.6 200.5)">+24V</text>
<text x="136.2" y="199.6" transform="rotate(-180 136.2 199.6)">R22</text>
<text x="150.4" y="200.5" transform="rotate(-90 150.4 200.5)">GND</text>
<text x="89.3" y="209.4" transform="rotate(-180 89.3 209.4)">TVS</text>
<text x="111.1" y="207" transform="rotate(-90 111.1 207)">GND</text>
<text x="89.3" y="211.8" transform="rotate(-180 89.3 211.8)">D3</text>
<text x="94.8" y="214.9" transform="rotate(-180 94.8 214.9)">30V</text>
<text x="111.1" y="213.6" transform="rotate(-90 111.1 213.6)">GND</text>
<text x="89.3" y="220.3" transform="rotate(-180 89.3 220.3)">30V</text>
<text x="94.8" y="219.5" transform="rotate(-180 94.8 219.5)">V1</text>
<text x="89.3" y="222.7" transform="rotate(-180 89.3 222.7)">D9</text>
<text x="58.8" y="248.5" transform="rotate(-90 58.8 248.5)">FAN</text>
<text x="65.4" y="248.5" transform="rotate(-90 65.4 248.5)">P+F</text>
<text x="71.9" y="248.5" transform="rotate(-90 71.9 248.5)">AIR-P</text>
<text x="85" y="246.3" transform="rotate(-90 85 246.3)">L1</text>
<text x="99.1" y="246.3" transform="rotate(-90 99.1 246.3)">ACM1513-551-2PL-TL</text>
<text x="57.6" y="258.3" transform="rotate(-90 57.6 258.3)">F5</text>
<text x="61.3" y="258.3" transform="rotate(-90 61.3 258.3)">2A</text>
<text x="64.2" y="258.3" transform="rotate(-90 64.2 258.3)">F6</text>
<text x="67.9" y="258.3" transform="rotate(-90 67.9 258.3)">6A</text>
<text x="70.7" y="258.3" transform="rotate(-90 70.7 258.3)">F8</text>
<text x="74.4" y="258.3" transform="rotate(-90 74.4 258.3)">4A</text>
<text x="88.8" y="262.9" transform="rotate(-90 88.8 262.9)">C23</text>
<text x="92.9" y="262.9" transform="rotate(-90 92.9 262.9)">1000pf</text>
<text x="85" y="274.6" transform="rotate(-90 85 274.6)">VIN</text>
<text x="95.9" y="274.6" transform="rotate(-90 95.9 274.6)">VGND</text>
</g>
<text font-size="2.4" fill="#008000" x="87.2" y="74" transform="rotate(-90 87.2 74)">9v @4A</text>
<g font-size="2.1" fill="#808080">
<text x="89" y="26.2" transform="rotate(-90 89 26.2)">5</text>
<text x="93.4" y="26.2" transform="rotate(-90 93.4 26.2)">6</text>
<text x="97.7" y="26.2" transform="rotate(-90 97.7 26.2)">4</text>
<text x="90" y="35.4" transform="rotate(-90 90 35.4)">VOUT</text>
<text x="94.3" y="32.7" transform="rotate(-90 94.3 32.7)">VS</text>
<text x="98.7" y="34.7" transform="rotate(-90 98.7 34.7)">TRIM</text>
<text x="100.4" y="36.3" transform="rotate(-180 100.4 36.3)">GND</text>
<text x="105.4" y="37.3" transform="rotate(-180 105.4 37.3)">3</text>
<text x="90" y="43.7" transform="rotate(-90 90 43.7)">VIN</text>
<text x="96.5" y="43.7" transform="rotate(-90 96.5 43.7)">EN</text>
<text x="89" y="48.7" transform="rotate(-90 89 48.7)">2</text>
<text x="95.6" y="48.7" transform="rotate(-90 95.6 48.7)">1</text>
<text x="127" y="63.3" transform="rotate(-90 127 63.3)">IN OUT</text>
<text x="131.4" y="63.3" transform="rotate(-90 131.4 63.3)">GND</text>
<text x="135.8" y="63.3" transform="rotate(-90 135.8 63.3)">EN ADJ</text>
<text x="89" y="91.7" transform="rotate(-90 89 91.7)">5</text>
<text x="93.4" y="91.7" transform="rotate(-90 93.4 91.7)">6</text>
<text x="97.7" y="91.7" transform="rotate(-90 97.7 91.7)">4</text>
<text x="90" y="100.8" transform="rotate(-90 90 100.8)">VOUT</text>
<text x="94.3" y="98.1" transform="rotate(-90 94.3 98.1)">VS</text>
<text x="98.7" y="100.2" transform="rotate(-90 98.7 100.2)">TRIM</text>
<text x="100.4" y="101.7" transform="rotate(-180 100.4 101.7)">GND</text>
<text x="105.4" y="102.7" transform="rotate(-180 105.4 102.7)">3</text>
<text x="90" y="109.1" transform="rotate(-90 90 109.1)">VIN</text>
<text x="96.5" y="109.1" transform="rotate(-90 96.5 109.1)">EN</text>
<text x="89" y="114.1" transform="rotate(-90 89 114.1)">2</text>
<text x="95.6" y="114.1" transform="rotate(-90 95.6 114.1)">1</text>
<text x="84.7" y="172.3" transform="rotate(-90 84.7 172.3)">1*2</text>
<text x="86.8" y="172.3" transform="rotate(-90 86.8 172.3)">8</text>
<text x="89" y="172.3" transform="rotate(-90 89 172.3)">7</text>
<text x="85.6" y="179.2" transform="rotate(-90 85.6 179.2)">IP+</text>
<text x="85.6" y="185.4" transform="rotate(-90 85.6 185.4)">IP-</text>
<text x="87.8" y="185.4" transform="rotate(-90 87.8 185.4)">FILT</text>
<text x="87.8" y="180.2" transform="rotate(-90 87.8 180.2)">VCC</text>
<text x="90" y="185.4" transform="rotate(-90 90 185.4)">GND OUT</text>
<text x="86.8" y="190.4" transform="rotate(-90 86.8 190.4)">6</text>
<text x="89" y="190.4" transform="rotate(-90 89 190.4)">5</text>
<text x="84.7" y="192.2" transform="rotate(-90 84.7 192.2)">3*2</text>
</g>
<g font-size="1.7" fill="#808080">
<text x="85" y="45.7" transform="rotate(-90 85 45.7)">U9</text>
<text x="87.2" y="45.7" transform="rotate(-90 87.2 45.7)">APXW005A0X43-SRZ</text>
<text x="85" y="111.1" transform="rotate(-90 85 111.1)">U12</text>
<text x="87.2" y="111.1" transform="rotate(-90 87.2 111.1)">APXW005A0X43-SRZ</text>
</g>
</svg>
